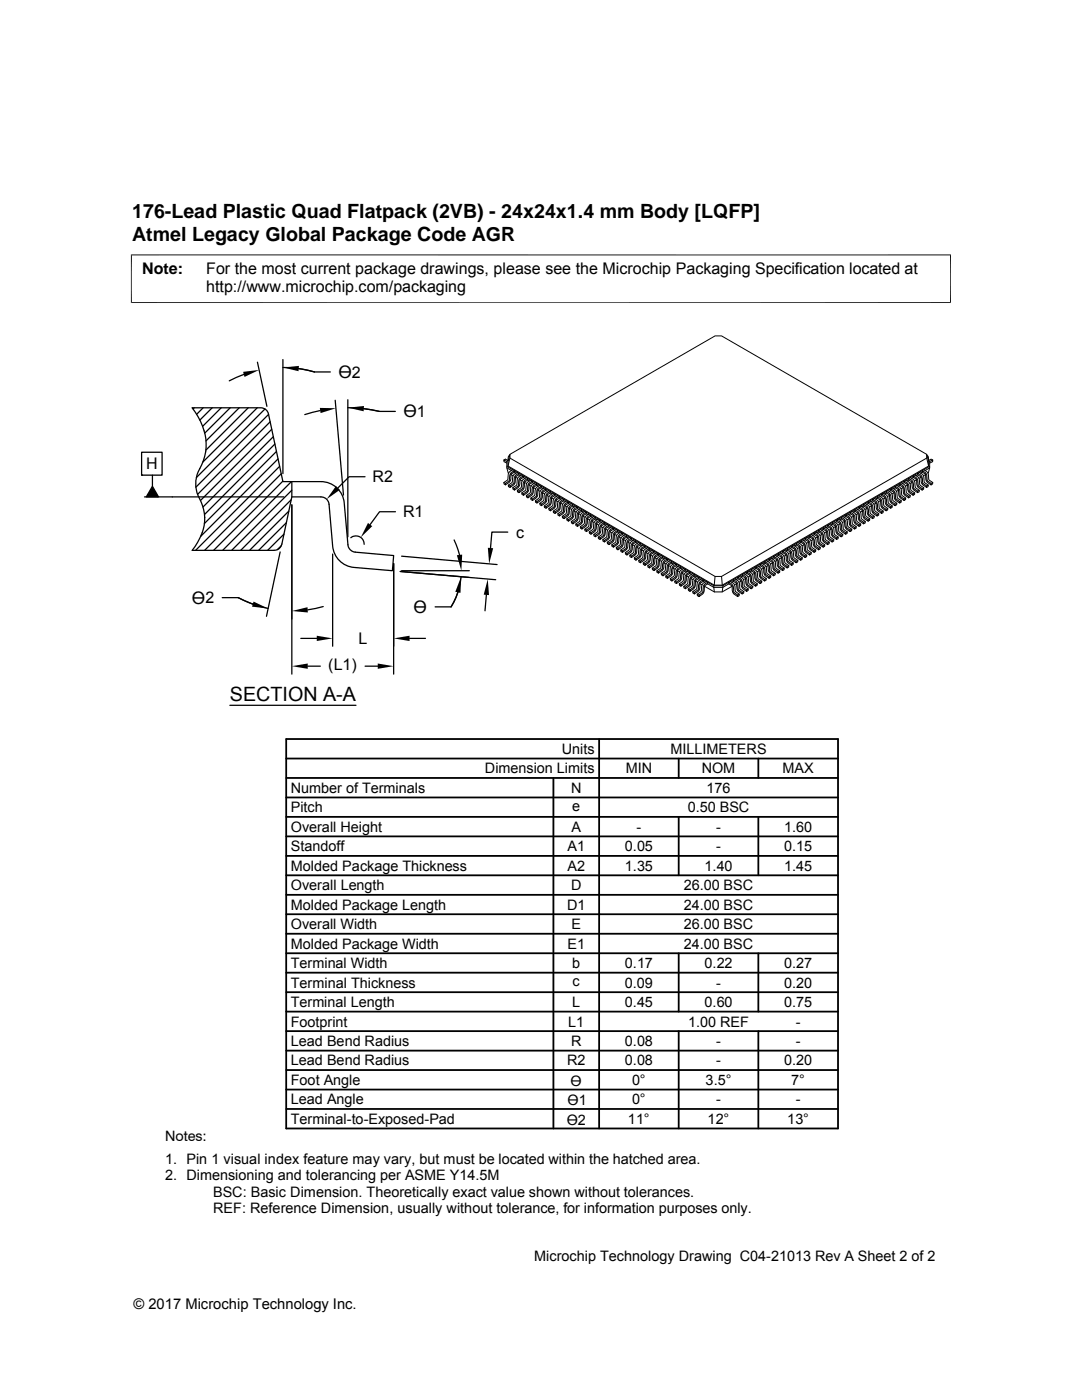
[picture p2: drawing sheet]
<svg xmlns="http://www.w3.org/2000/svg" width="216mm" height="279mm" viewBox="0 0 216 279" stroke-linecap="round" stroke-linejoin="round" font-family="sans-serif">
<g fill="none" stroke="#000" stroke-width=".2">
<path d="M26.1 50.9h163.7M26.2 50.8v9.7M189.7 50.8v9.7M26.1 60.4h163.7M100.5 96.3l.3 .2M101.1 93.4l.4 1M101.1 93.1v.3l1 .5M101.1 92.1l-.6-.3 .1 .3 .5 .3M101.4 91.9l-.3 .1v1.1l41.3 23.8h1.8l41.3-23.8v-1.1l-.3-.1M101.4 96.8l.3 .2M101.7 91l-.2 .1-.2 .8-.5-.3-.3 .2M101.7 90.9l-.2 .1"/>
<path d="M101.7 90.7l41-23.7h1.3l40.9 23.7v.7l-40.9 23.6h-1.3l-41-23.6zM101.7 90.7l-.3 1.4v.9l41.1 23.8h1.6l41.2-23.8v-.9l-.4-1.4M101.7 91.4l-.3 1.6M102 94.3l.6-.4v.3l-.6 .6a1.88 1.88 0 0 1-1.1 2l-.1-.3 .8-.7a1.8 1.8 0 0 1 .4-1.5zM102 94.7l.4 .3M102.3 97.3l.3 .2M102.3 93.7l-.6 .5a1.72 1.72 0 0 0-.4 1.4l-.8 .7 .1 .3 .3 .2M102.6 94.2l.4 .2M102.9 94.9l.6-.5v.4l-.6 .5a1.64 1.64 0 0 1-1.1 2l-.1-.3 .9-.7a1.72 1.72 0 0 1 .3-1.4zM102.9 95.2l.4 .3M103.2 97.9l.3 .1M103.2 94.3a1.26 1.26 0 0 0-.9 .9l-.1 1-.8 .6 .1 .3 .3 .2"/>
<path d="M103.5 94.8l.4 .2M103.8 95.4l.6-.4v.3l-.6 .5a1.93 1.93 0 0 1-1.1 2l-.1-.3 .8-.7a1.72 1.72 0 0 1 .4-1.4zM103.8 95.8l.4 .2M104.1 98.4l.3 .2M104.1 94.8l-.6 .4a1.72 1.72 0 0 0-.4 1.4l-.8 .7 .1 .3 .3 .2M104.4 95.3l.4 .2M104.7 95.9l.6-.4v.3l-.6 .5a1.88 1.88 0 0 1-1.2 2v-.3l.8-.7a1.8 1.8 0 0 1 .4-1.4zM104.7 96.3l.4 .2M105 98.9l.3 .2M105 95.3a1.45 1.45 0 0 0-1 1.9l-.8 .7 .1 .2 .2 .2M105.3 95.8l.3 .2M105.6 96.4l.6-.4v.3l-.5 .3-.1 .2a1.72 1.72 0 0 1-1.1 2l-.1-.2 .8-.7a1.72 1.72 0 0 1 .4-1.5z"/>
<path d="M105.6 96.8l.4 .2M105.9 99.4l.3 .2M105.9 95.8l-.6 .4a1.8 1.8 0 0 0-.4 1.5l-.8 .7v.3l.4 .1M106.2 96.3l.4 .2M106.5 96.9l.6-.4v.3l-.6 .6a1.85 1.85 0 0 1-1.2 2v-.3l.8-.7 .2-1.1zM106.5 97.3l.4 .2M106.8 99.9l.3 .2M106.8 96.4a1.43 1.43 0 0 0-1 1.7l-.1 .3-.7 .5 .1 .3 .2 .2M107.1 96.8l.3 .2M107.4 97.5l.6-.5v.3l-.6 .6a1.68 1.68 0 0 1-1.1 2l-.1-.3 .8-.7a1.72 1.72 0 0 1 .4-1.4zM107.4 97.8l.4 .3M107.7 96.9a1.52 1.52 0 0 0-1 1.8l-.8 .7v.3l.4 .2"/>
<path d="M108 97.3l.4 .2M108.2 98l.7-.4v.3l-.6 .5a1.84 1.84 0 0 1-1.2 2v-.3l.8-.7 .1-1.1zM108.3 98.4l.4 .2M108.6 97.4a1.19 1.19 0 0 0-.9 .9l-.1 1.1-.8 .5v.3l.3 .2M108.9 97.9l.3 .2M109.2 98.5l.6-.4v.3l-.6 .5a1.67 1.67 0 0 1-1.2 2v-.3l.8-.7a1.72 1.72 0 0 1 .4-1.4zM109.2 98.9l.4 .2M109.5 97.9a1.49 1.49 0 0 0-1 1.8l-.8 .7v.3l.3 .2M109.8 98.4l.3 .2M110 99l.7-.4v.3l-.5 .3-.1 .2a1.68 1.68 0 0 1-1.2 2v-.3l.8-.6 .1-1.1zM110.1 99.4l.4 .2M110.4 98.4a1.19 1.19 0 0 0-.9 1l-.1 1-.8 .6v.3l.3 .1"/>
<path d="M110.7 98.9l.3 .2M111 99.5l.6-.4v.3l-.6 .5a1.85 1.85 0 0 1-1.2 2v-.2l.8-.7a1.8 1.8 0 0 1 .4-1.5zM111 99.9l.4 .2M111.3 98.9a1.5 1.5 0 0 0-1 1.9l-.8 .7v.3l.3 .1M111.6 99.4l.3 .2M112.2 99.5a1.26 1.26 0 0 0-.9 .9l-.1 1-.8 .6v.3l.3 .2M112.5 99.9l.3 .2M113.1 100l-.7 .4a1.72 1.72 0 0 0-.3 1.4l-.8 .7v.3l.3 .2M173.5 100a1.49 1.49 0 0 1 1 1.8l.8 .7v.3l-.3 .2M174.1 99.6a1.53 1.53 0 0 1 1 1.9l.8 .7v.3a1.66 1.66 0 0 1-1.1-2l-.7-.6zM174.1 99.9l-.3 .2M174.5 99.5a1.19 1.19 0 0 1 .9 .9l.1 1 .7 .6v.3l-.3 .2"/>
<path d="M175 99.1l.7 .4a1.72 1.72 0 0 1 .3 1.5l.8 .7v.2a1.64 1.64 0 0 1-1.1-2l-.7-.5zM175 99.4l-.3 .2M175.3 98.9a1.52 1.52 0 0 1 1 1.9l.8 .7v.3l-.3 .1M175.7 99.9l-.4 .2M175.9 98.6a1.57 1.57 0 0 1 1 1.9l.8 .6v.3a1.66 1.66 0 0 1-1.1-2l-.7-.5zM175.9 98.9l-.3 .2M176.2 98.4a1.43 1.43 0 0 1 1 1.8l.2 .3 .6 .5v.3l-.3 .1M176.6 99.4l-.4 .2M176.8 98.1a1.23 1.23 0 0 1 1 .9l.1 1.1 .7 .5v.3l-.8-.5a1.8 1.8 0 0 1-.3-1.5l-.1-.2-.6-.3zM176.8 98.4l-.3 .2M177.1 97.9a1.54 1.54 0 0 1 1 1.9l.8 .6v.3l-.3 .2M177.5 98.9l-.4 .2"/>
<path d="M177.7 97.6l.7 .4a1.72 1.72 0 0 1 .3 1.4l.8 .7v.3a1.76 1.76 0 0 1-1.1-2.1l-.7-.4zM177.7 97.9l-.3 .2M178 97.4a1.18 1.18 0 0 1 1 .9v1l.8 .6v.3l-.3 .2M178.4 98.4l-.4 .2M178.6 97a1.18 1.18 0 0 1 1 1v1l.8 .6v.3l-.8-.6a1.6 1.6 0 0 1-.3-1.4l-.7-.6zM178.6 97.3l-.3 .2M178.9 96.9l.7 .4a1.72 1.72 0 0 1 .3 1.4l.8 .7v.3l-.3 .2M179.3 97.8l-.4 .3M179.5 96.5l.7 .4a1.72 1.72 0 0 1 .3 1.5l.8 .7v.3a1.64 1.64 0 0 1-1.1-2l-.7-.6zM179.5 96.8l-.3 .2M179.8 96.4a1.26 1.26 0 0 1 1 .9v1l.8 .6v.3l-.3 .2M179.8 99.9l-.3 .2"/>
<path d="M180.2 97.3l-.4 .2M180.4 96a1.26 1.26 0 0 1 1 1v.9l.8 .7v.2a1.7 1.7 0 0 1-1.1-2l-.7-.5zM180.4 96.3l-.3 .2M180.7 95.8a1.23 1.23 0 0 1 1 1l.1 1 .7 .6v.3l-.3 .1M180.7 99.4l-.3 .2M181.1 96.8l-.4 .2M181.3 95.8l-.3 .2M181.3 95.5a1.57 1.57 0 0 1 1 1.9l.8 .6v.3a1.71 1.71 0 0 1-1.1-2l-.7-.5zM181.6 98.9l-.3 .2M181.6 95.3a1.46 1.46 0 0 1 1 1.8l.8 .8v.2l-.3 .2M182 96.3l-.4 .2M182.2 95a1.19 1.19 0 0 1 .9 .9l.1 1 .8 .6v.3a1.69 1.69 0 0 1-1.1-2l-.7-.5z"/>
<path d="M182.2 95.3l-.3 .2M182.5 98.4l-.3 .2M182.5 94.8a1.23 1.23 0 0 1 1 1l.1 1 .7 .5v.3l-.3 .2M182.9 95.8l-.4 .2M183.1 94.4a1.56 1.56 0 0 1 1 1.9l.8 .7v.3a1.67 1.67 0 0 1-1.1-2l-.7-.5zM183.1 94.8l-.3 .2M183.4 97.9l-.3 .1M183.4 94.3a1.19 1.19 0 0 1 .9 .9l.1 1 .8 .6v.3l-.3 .2M183.8 95.2l-.4 .3M184 93.9a1.19 1.19 0 0 1 .9 1l.1 1 .8 .6v.3l-.8-.6a1.72 1.72 0 0 1-.3-1.4l-.7-.6zM184 94.2l-.3 .2M184.3 97.3l-.3 .2"/>
<path d="M184.3 93.7l.7 .5a1.8 1.8 0 0 1 .3 1.4l.8 .7v.3l-.3 .2M184.7 94.7l-.4 .3M184.9 91.4l.4 1.6M185 90.9l.1 .1M185 91l.2 .1 .1 .8 .5-.3 .3 .2M185.2 96.8l-.3 .2M185.5 93.4l-.3 1M185.5 93.1v.3l-.9 .5M185.5 92.1l.6-.3v.3l-.6 .3M186.1 96.3l-.3 .2M107.7 100.4l.3 .2M108.6 101l.3 .1"/>
<path d="M109.5 101.5l.3 .2M110.4 102l.3 .2M111.3 102.5l.3 .2M111.8 100.1l.7-.5v.3l-.7 .6a1.64 1.64 0 0 1-1.1 2v-.3l.8-.7a1.72 1.72 0 0 1 .3-1.4zM111.9 100.4l.4 .2M112.2 103l.3 .2M112.7 100.6l.7-.5v.4l-.6 .5a1.85 1.85 0 0 1-1.2 2v-.3l.8-.7a1.72 1.72 0 0 1 .3-1.4zM112.8 100.9l.4 .3M113.1 103.5l.3 .2M113.4 100.5l.3 .1M113.6 101.1l.7-.4v.3l-.7 .5a1.64 1.64 0 0 1-1.1 2v-.3l.8-.7a1.72 1.72 0 0 1 .3-1.4zM113.7 101.5l.3 .2"/>
<path d="M114 104.1l.3 .1M114 100.5a1.18 1.18 0 0 0-.9 1l-.1 .9-.8 .6v.3l.3 .2M114.3 101l.3 .2M114.5 101.6l.7-.4v.3l-.5 .3-.1 .2a1.68 1.68 0 0 1-1.2 2v-.3l.8-.7a1.72 1.72 0 0 1 .3-1.4zM114.6 102l.4 .2M114.9 104.6l.3 .2M114.9 101a1.5 1.5 0 0 0-1 1.9l-.8 .6v.3l.3 .2M115.2 101.5l.3 .2M115.4 102.1l.7-.4v.3l-.7 .5a1.89 1.89 0 0 1-1.1 2v-.3l.8-.6 .1-1.2zM115.4 102.5l.4 .2M115.8 105.1l.3 .2M115.8 101.5a1.18 1.18 0 0 0-.9 1l-.1 .9-.8 .7v.3l.3 .1"/>
<path d="M116.1 102l.3 .2M116.3 102.6l.7-.4v.3l-.7 .6a1.64 1.64 0 0 1-1.1 2v-.3l.8-.7a1.72 1.72 0 0 1 .3-1.5zM116.4 103l.4 .3M116.7 105.6l.3 .2M116.7 102a1.52 1.52 0 0 0-1 1.9l-.8 .7v.3l.3 .2M117 102.5l.3 .2M117.2 103.1l.7-.4v.4l-.7 .4a1.91 1.91 0 0 1-1.1 2.1v-.3l.8-.7a1.69 1.69 0 0 1 .3-1.5zM117.2 103.5l.4 .3M117.6 106.2l.3 .1M117.6 102.6a1.19 1.19 0 0 0-.9 .9l-.1 1-.8 .6v.3l.3 .2M117.9 103.1l.3 .1M118.1 103.7l.7-.4v.3l-.7 .5a1.64 1.64 0 0 1-1.1 2v-.3l.8-.7a1.72 1.72 0 0 1 .3-1.4z"/>
<path d="M118.2 104.1l.3 .2M118.5 106.7l.3 .1M118.5 103.1l-.7 .4a1.6 1.6 0 0 0-.3 1.4l-.8 .7v.3l.3 .2M118.8 103.6l.3 .2M119 104.2l.7-.4v.3l-.7 .5a1.69 1.69 0 0 1-1.1 2v-.3l.8-.7a1.83 1.83 0 0 1 .3-1.4zM119 104.6l.4 .2M119.4 107.2l.3 .2M119.4 103.6a1.19 1.19 0 0 0-.9 1l-.1 1-.8 .6v.2l.3 .2M119.7 104.1l.3 .2M119.9 104.7l.7-.4v.3l-.7 .5a1.87 1.87 0 0 1-1.1 2v-.3l.8-.6a1.8 1.8 0 0 1 .3-1.5zM119.9 105.1l.4 .2M120.3 107.7l.3 .2"/>
<path d="M120.3 104.1a1.5 1.5 0 0 0-1 1.9l-.8 .7v.3l.3 .1M120.6 104.6l.3 .2M120.8 105.2l.7-.4v.3l-.5 .3-.2 .2a1.69 1.69 0 0 1-1.1 2.1v-.3l.8-.7a1.83 1.83 0 0 1 .3-1.5zM120.8 105.6l.4 .2M121.2 108.2l.3 .2M121.2 104.6l-.7 .5a1.8 1.8 0 0 0-.3 1.4l-.8 .7v.3l.3 .2M121.5 105.1l.3 .2M121.7 105.7l.7-.4v.3a.99 .99 0 0 0-.7 1.4l-.1 .4-1 .8v-.3l.8-.7a1.6 1.6 0 0 1 .3-1.5zM121.7 106.1l.4 .3M122.1 108.7l.3 .2M122.1 105.2a1.48 1.48 0 0 0-1 1.8l-.8 .7v.3l.3 .2M122.4 105.6l.3 .2"/>
<path d="M122.6 106.3l.7-.4v.3l-.7 .5a1.65 1.65 0 0 1-1.1 2v-.3l.8-.7a1.83 1.83 0 0 1 .3-1.4zM122.6 106.6l.4 .3M123 109.2l.3 .2M123 105.7l-.7 .4a1.6 1.6 0 0 0-.3 1.4l-.8 .7v.3l.3 .2M123.3 106.2l.3 .1M123.5 106.8l.7-.4v.3l-.7 .5a1.89 1.89 0 0 1-1.1 2v-.3l.8-.7a1.72 1.72 0 0 1 .3-1.4zM123.5 107.2l.4 .2M123.9 109.8l.3 .1M123.9 106.2l-.7 .4a1.72 1.72 0 0 0-.3 1.5l-.8 .6v.3l.3 .2M124.2 106.7l.3 .2M124.4 107.3l.7-.4v.3a.99 .99 0 0 0-.7 1.3l-.4 .8-.7 .4v-.3l.8-.6a1.92 1.92 0 0 1 .3-1.5zM124.4 107.7l.4 .2"/>
<path d="M124.8 110.3l.3 .2M124.8 106.7a1.23 1.23 0 0 0-1 1v.9l-.8 .6v.3l.3 .2M125.1 107.2l.3 .2M125.3 107.8l.7-.4v.3l-.5 .3-.2 .2a1.68 1.68 0 0 1-1.1 2v-.3l.7-.4 .1-.3 .1-1zM125.3 108.2l.4 .2M125.7 110.8l.3 .2M125.7 107.2a1.5 1.5 0 0 0-1 1.9l-.8 .7v.3l.3 .1M126 107.7l.3 .2M126.2 108.3l.7-.4v.3a1 1 0 0 0-.7 1.3l-.1 .5-1 .8v-.3l.8-.7v-.9zM126.2 108.7l.4 .2M126.6 111.3l.3 .2M126.6 107.7a1.23 1.23 0 0 0-1 1l-.1 1-.7 .6v.3l.3 .2"/>
<path d="M126.9 108.2l.3 .2M127.1 108.9l.7-.5v.4l-.7 .5a1.64 1.64 0 0 1-1.1 2v-.3l.8-.7a1.72 1.72 0 0 1 .3-1.4zM127.1 109.2l.4 .3M127.5 111.8l.3 .2M127.5 108.3a1.49 1.49 0 0 0-1 1.8l-.8 .7v.3l.3 .2M127.8 108.8l.3 .1M128 109.4l.7-.4v.3l-.7 .5a1.86 1.86 0 0 1-1.1 2v-.3l.8-.7a1.72 1.72 0 0 1 .3-1.4zM128 109.7l.4 .3M128.4 112.4l.3 .1M128.4 108.8l-.7 .4a1.72 1.72 0 0 0-.3 1.4l-.8 .7v.3l.3 .2M128.7 109.3l.3 .2M128.9 109.9l.7-.4v.3a1.01 1.01 0 0 0-.7 1.3l-.1 .4-.3 .3-.7 .5v-.3l.8-.7a1.8 1.8 0 0 1 .3-1.4z"/>
<path d="M128.9 110.3l.4 .2M129.3 112.9l.3 .2M129.3 109.3a1.46 1.46 0 0 0-1 1.9l-.8 .6v.3l.3 .2M129.6 109.8l.3 .2M129.8 110.4l.7-.4v.3l-.6 .3-.1 .2a1.69 1.69 0 0 1-1.1 2v-.3l.8-.7a1.72 1.72 0 0 1 .3-1.4zM129.8 110.8l.4 .2M130.2 113.4l.3 .2M130.2 109.8a1.5 1.5 0 0 0-1 1.9l-.2 .2-.6 .5v.2l.3 .2M130.5 110.3l.3 .2M130.7 110.9l.7-.4v.3l-.7 .5a1.85 1.85 0 0 1-1.1 2v-.2l.8-.7 .1-1.1zM130.7 111.3l.4 .2M131.1 113.9l.3 .2"/>
<path d="M131.1 110.3a1.18 1.18 0 0 0-1 1l-.1 1.1-.7 .5v.3l.3 .1M131.4 110.8l.3 .2M131.6 111.4l.6-.4v.3l-.6 .6a1.68 1.68 0 0 1-1.1 2v-.3l.8-.7a1.72 1.72 0 0 1 .3-1.5zM131.6 111.8l.4 .3M132 114.4l.2 .2M132 110.8l-.7 .5a1.8 1.8 0 0 0-.3 1.4l-.8 .7v.3l.3 .2M132.2 111.3l.4 .2M132.5 112l.7-.5v.4l-.7 .5a1.84 1.84 0 0 1-1.1 2v-.3l.8-.7 .1-1.1zM132.5 112.4l.4 .2M132.8 115l.4 .1M132.8 111.4a1.19 1.19 0 0 0-.9 .9l-.1 1-.7 .6v.3l.3 .2M133.2 111.9l.3 .2"/>
<path d="M133.4 112.5l.6-.4v.3l-.6 .5a1.68 1.68 0 0 1-1.1 2l-.1-.3 .9-.7a1.72 1.72 0 0 1 .3-1.4zM133.4 112.9l.4 .2M133.8 115.5l.2 .2M133.8 111.9a1.23 1.23 0 0 0-1 1l-.1 1-.7 .5v.3l.3 .2M134 112.4l.4 .2M134.3 113l.7-.4v.3l-.6 .3-.1 .2a1.68 1.68 0 0 1-1.1 2v-.3l.8-.6 .1-1.1zM134.3 113.4l.4 .2M134.6 116l.4 .2M134.6 112.4a1.19 1.19 0 0 0-.9 1l-.1 1-.8 .6 .1 .3 .3 .1M135 112.9l.3 .2M135.2 113.5l.6-.4v.3l-.6 .5a1.72 1.72 0 0 1-1.1 2.1l-.1-.3 .9-.7a1.8 1.8 0 0 1 .3-1.5zM135.2 113.9l.4 .2"/>
<path d="M135.6 116.5l.2 .2M135.6 112.9a1.23 1.23 0 0 0-1 1l-.1 1-.7 .6v.3l.3 .2M135.8 113.4l.4 .2M136.1 114l.6-.4v.3l-.6 .6a1.64 1.64 0 0 1-1.1 2v-.3l.8-.7a1.72 1.72 0 0 1 .3-1.5zM136.1 114.4l.4 .2M136.4 117l.3 .2M136.4 113.5a1.26 1.26 0 0 0-.9 .9l-.1 1-.8 .6 .1 .3 .3 .2M136.7 113.9l.4 .2M137 114.6l.6-.4v.2l-.6 .6a1.89 1.89 0 0 1-1.1 2l-.1-.3 .9-.7a1.6 1.6 0 0 1 .3-1.4zM137 114.9l.4 .3M137.3 117.5l.3 .2M137.3 114l-.6 .4a1.72 1.72 0 0 0-.3 1.4l-.8 .7v.3l.3 .2"/>
<path d="M137.6 114.4l.4 .2M137.9 115.1l.6-.4v.3l-.6 .5a1.64 1.64 0 0 1-1.1 2l-.1-.3 .9-.7a1.72 1.72 0 0 1 .3-1.4zM137.9 115.5l.4 .2M138.2 118.1l.3 .1M138.2 114.5l-.6 .4a1.6 1.6 0 0 0-.4 1.4l-.8 .7 .1 .3 .3 .2M138.5 115l.4 .2M138.8 115.6l.6-.4v.3l-.5 .3-.1 .2a1.72 1.72 0 0 1-1.1 2l-.1-.3 .9-.7a1.72 1.72 0 0 1 .3-1.4zM138.8 116l.4 .2M139.1 118.6l.3 .2M139.1 115a1.5 1.5 0 0 0-.9 1.9l-.9 .6 .1 .3 .3 .2M139.4 115.5l.4 .2M139.7 116.1l.6-.4v.3l-.6 .5a1.88 1.88 0 0 1-1.1 2l-.1-.3 .8-.6 .2-1.1z"/>
<path d="M139.7 116.5l.4 .2M140 115.5a1.18 1.18 0 0 0-.9 1l-.1 .9-.8 .7 .1 .3 .3 .1M140.3 116l.4 .2M140.6 116.6l.6-.4v.3a1.03 1.03 0 0 0-.7 1.3l-.4 .8-.6 .5-.1-.3 .9-.7a1.72 1.72 0 0 1 .3-1.5zM140.6 117l1.9 1.1h1.6l2-1.1M140.9 116a1.52 1.52 0 0 0-1 1.9l-.8 .7v.3l.4 .2M141.2 116.5l1.2 .7h1.8l1.2-.7M142.4 116.9l.1 1.2M142.7 115l-.2 1.8M144 115l.1 1.8M144.2 116.9l-.1 1.2M145.4 116.2l.7 .4a1.6 1.6 0 0 1 .3 1.5l.8 .7v.3a1.7 1.7 0 0 1-1.1-2.1l-.7-.5z"/>
<path d="M145.7 116a1.47 1.47 0 0 1 1 1.9l.8 .7v.3l-.3 .2M146.3 116l-.3 .2M146.3 115.7l.7 .4a1.72 1.72 0 0 1 .3 1.5l.8 .6v.3a1.68 1.68 0 0 1-1.1-2l-.7-.5zM146.6 115.5a1.26 1.26 0 0 1 1 1v.9l.8 .7v.3l-.3 .1M147 116.5l-.4 .2M147.2 115.2a1.26 1.26 0 0 1 .9 .9l.1 1 .8 .6v.3a1.71 1.71 0 0 1-1.1-2l-.7-.5zM147.2 115.5l-.3 .2M147.5 115a1.49 1.49 0 0 1 1 1.8l.8 .7v.3l-.3 .2M147.5 118.6l-.3 .2M147.9 116l-.4 .2M148.1 114.7a1.56 1.56 0 0 1 1 1.8l.8 .7v.3a1.71 1.71 0 0 1-1.1-2.1l-.7-.4zM148.1 115l-.3 .2"/>
<path d="M148.4 114.5a1.19 1.19 0 0 1 .9 .9l.1 1.1 .8 .5v.3l-.3 .2M148.4 118.1l-.3 .1M148.8 115.5l-.4 .2M149 114.2a1.19 1.19 0 0 1 .9 .9l.1 1 .8 .6v.3l-.8-.6a1.72 1.72 0 0 1-.3-1.4l-.7-.6zM149 114.4l-.3 .2M149.3 114l.7 .4a1.6 1.6 0 0 1 .3 1.4l.8 .7v.3l-.3 .2M149.3 117.5l-.3 .2M149.6 114.9l-.3 .3M149.9 113.6l.7 .4a1.6 1.6 0 0 1 .3 1.5l.8 .7v.3a1.66 1.66 0 0 1-1.1-2l-.7-.6zM149.9 113.9l-.3 .2M150.2 113.5a1.19 1.19 0 0 1 .9 .9l.1 1 .8 .6v.3l-.3 .2M150.2 117l-.3 .2"/>
<path d="M150.6 114.4l-.4 .2M150.8 113.1a1.19 1.19 0 0 1 .9 1l.1 1 .8 .6v.3l-.8-.6a1.72 1.72 0 0 1-.3-1.5l-.7-.5zM150.8 113.4l-.3 .2M151.1 112.9l.7 .4a1.8 1.8 0 0 1 .3 1.5l.8 .7v.3l-.3 .2M151.1 116.5l-.3 .2M151.4 113.9l-.4 .2M151.7 112.6a1.57 1.57 0 0 1 1 1.9l.8 .6v.3a1.68 1.68 0 0 1-1.1-2l-.7-.5zM151.7 112.9l-.3 .2M152 112.4a1.18 1.18 0 0 1 .9 1l.1 .9 .8 .7v.3l-.3 .1M152 116l-.3 .2M152.4 113.4l-.4 .2M152.6 112.1a1.18 1.18 0 0 1 .9 .9l.1 1 .8 .6v.3l-.8-.6a1.8 1.8 0 0 1-.4-1.4l-.1-.2-.5-.3z"/>
<path d="M152.6 112.4l-.3 .2M152.9 111.9l.7 .4a1.72 1.72 0 0 1 .3 1.4l.8 .7v.3l-.3 .2M152.9 115.5l-.3 .2M153.2 112.9l-.4 .2M153.5 111.5l.7 .5a1.72 1.72 0 0 1 .3 1.4l.8 .7v.3a1.64 1.64 0 0 1-1.1-2l-.7-.5zM153.5 111.9l-.3 .2M153.8 111.4a1.18 1.18 0 0 1 .9 .9l.1 1 .8 .6v.3l-.3 .2M153.8 115l-.3 .1M154.1 112.4l-.3 .2M154.4 111a1.18 1.18 0 0 1 .9 1l.1 .9 .8 .7v.3l-.8-.6a1.6 1.6 0 0 1-.4-1.4l-.6-.6zM154.4 111.3l-.3 .2M154.7 110.8l.7 .5a1.72 1.72 0 0 1 .3 1.4l.8 .7v.3l-.3 .2"/>
<path d="M154.7 114.4l-.3 .2M155 111.8l-.4 .3M155.3 110.5l.7 .4a1.72 1.72 0 0 1 .3 1.5l.8 .7v.2a1.64 1.64 0 0 1-1.1-1.9l-.7-.6zM155.3 110.8l-.3 .2M155.6 110.3a1.26 1.26 0 0 1 .9 1l.1 .9 .8 .7v.3l-.3 .1M155.6 113.9l-.3 .2M155.9 111.3l-.4 .2M156.2 110a1.26 1.26 0 0 1 .9 1l.1 .9 .8 .6v.3a1.68 1.68 0 0 1-1.2-2l-.6-.5zM156.2 110.3l-.3 .2M156.5 109.8a1.23 1.23 0 0 1 .9 1l.1 1 .8 .6v.2l-.3 .2M156.5 113.4l-.3 .2M156.8 110.8l-.4 .2"/>
<path d="M157.1 109.5a1.57 1.57 0 0 1 1 1.9l.8 .6v.3a1.71 1.71 0 0 1-1.2-2l-.6-.5zM157.1 109.8l-.3 .2M157.4 109.3a1.19 1.19 0 0 1 .9 1l.1 1 .8 .5v.3l-.3 .2M157.4 112.9l-.3 .2M157.7 110.3l-.4 .2M158 109a1.19 1.19 0 0 1 .9 .9l.1 1 .8 .6v.3a1.67 1.67 0 0 1-1.2-2l-.6-.5zM158 109.3l-.3 .2M158.3 108.8a1.23 1.23 0 0 1 .9 .9l.1 1.1 .8 .5v.3l-.3 .2M158.3 112.4l-.3 .1M158.6 109.7l-.4 .3M158.9 108.4a1.23 1.23 0 0 1 .9 1l.1 .9 .8 .7v.3l-.8-.6a1.6 1.6 0 0 1-.4-1.4l-.6-.5zM158.9 108.8l-.3 .1"/>
<path d="M159.2 108.3a1.19 1.19 0 0 1 .9 .9l.1 1.1 .8 .5v.3l-.3 .2M159.2 111.8l-.3 .2M159.5 109.2l-.4 .3M159.8 107.9a1.19 1.19 0 0 1 .9 1l.1 1 .8 .6-.1 .3a1.65 1.65 0 0 1-1.1-2l-.6-.6zM159.8 108.2l-.4 .2M160.1 107.7l.6 .5a1.8 1.8 0 0 1 .4 1.4l.8 .7v.3l-.4 .2M160.1 111.3l-.3 .2M160.4 108.7l-.4 .2M160.7 107.4l.6 .4a1.8 1.8 0 0 1 .4 1.5l.8 .6v.3a1.66 1.66 0 0 1-1.2-2l-.6-.5zM160.7 107.7l-.3 .2M161 107.2a1.49 1.49 0 0 1 1 1.9l.8 .7v.3l-.3 .1M161 110.8l-.3 .2"/>
<path d="M161.3 108.2l-.4 .2M161.6 106.9a1.18 1.18 0 0 1 .9 .9l.1 1.1 .8 .5-.1 .3a1.69 1.69 0 0 1-1.1-2l-.1-.2-.5-.3zM161.6 107.2l-.4 .2M161.9 106.7l.6 .4a1.8 1.8 0 0 1 .4 1.5l.8 .6v.3l-.4 .2M161.9 110.3l-.3 .2M162.2 107.7l-.4 .2M162.5 106.4l.6 .4a1.8 1.8 0 0 1 .4 1.4l.8 .7v.3a1.68 1.68 0 0 1-1.2-2l-.6-.5zM162.5 106.7l-.3 .2M162.8 106.2a1.47 1.47 0 0 1 1 1.8l.8 .7-.1 .3-.2 .2M162.8 109.8l-.3 .1M163.1 107.2l-.4 .2M163.4 105.9a1.18 1.18 0 0 1 .9 .9l.1 1 .8 .6-.1 .3a1.69 1.69 0 0 1-1.1-2l-.6-.5z"/>
<path d="M163.4 106.2l-.4 .1M163.7 105.7l.6 .4a1.72 1.72 0 0 1 .4 1.4l.8 .7-.1 .3-.3 .2M163.7 109.2l-.3 .2M164 106.6l-.4 .3M164.3 105.3l.6 .4a1.72 1.72 0 0 1 .3 1.5l.9 .7-.1 .3a1.64 1.64 0 0 1-1.1-2l-.6-.6zM164.3 105.6l-.4 .2M164.6 105.2a1.5 1.5 0 0 1 1 1.8l.8 .7-.1 .3-.3 .2M164.6 108.7l-.3 .2M164.9 106.1l-.4 .3M165.2 104.8a1.26 1.26 0 0 1 .9 1l.1 .9 .8 .7-.1 .3a1.69 1.69 0 0 1-1.1-2.1l-.6-.5zM165.2 105.1l-.4 .2M165.5 104.6l.6 .4a1.72 1.72 0 0 1 .4 1.5l.8 .7-.1 .3-.3 .2"/>
<path d="M165.5 108.2l-.3 .2M165.8 105.6l-.4 .2M166.1 104.3a1.53 1.53 0 0 1 .9 1.8l.2 .3 .7 .4-.1 .3a1.68 1.68 0 0 1-1.1-2l-.6-.5zM166.1 104.6l-.4 .2M166.4 104.1a1.52 1.52 0 0 1 1 1.9l.8 .7-.1 .3-.3 .1M166.4 107.7l-.3 .2M166.7 105.1l-.4 .2M167 103.8a1.26 1.26 0 0 1 .9 .9l.1 1 .8 .6-.1 .3a1.72 1.72 0 0 1-1.1-2l-.6-.5zM167 104.1l-.4 .2M167.3 103.6a1.18 1.18 0 0 1 .9 1l.1 .9 .8 .7-.1 .2-.3 .2M167.3 107.2l-.3 .2M167.6 104.6l-.4 .2"/>
<path d="M167.9 103.3a1.23 1.23 0 0 1 .9 .9v1l.9 .6-.1 .3a1.68 1.68 0 0 1-1.1-2l-.1-.2-.5-.3zM167.9 103.6l-.4 .2M168.2 103.1a1.5 1.5 0 0 1 .9 1.8l.9 .7-.1 .3-.3 .2M168.2 106.7l-.3 .1M168.5 104.1l-.4 .2M168.8 102.7a1.19 1.19 0 0 1 .9 1l.1 1 .8 .6-.1 .3a1.65 1.65 0 0 1-1.1-2l-.6-.5zM168.8 103.1l-.4 .1M169.1 102.6l.6 .4a1.6 1.6 0 0 1 .4 1.4l.8 .7-.1 .3-.3 .2M169.1 106.2l-.3 .1M169.4 103.5l-.4 .3M169.7 102.2l.6 .4a1.6 1.6 0 0 1 .3 1.5l.8 .7v.2a1.66 1.66 0 0 1-1.1-1.9l-.6-.6zM169.7 102.5l-.4 .2"/>
<path d="M170 102l.6 .5a1.72 1.72 0 0 1 .3 1.4l.8 .7v.3l-.3 .1M170 105.6l-.3 .2M170.3 103l-.4 .3M170.6 101.7a1.19 1.19 0 0 1 .9 1l.1 1 .7 .5v.3a1.77 1.77 0 0 1-1.1-2.1l-.6-.4zM170.6 102l-.4 .2M170.9 101.5a1.26 1.26 0 0 1 .9 1l.1 .9 .8 .7-.1 .3-.3 .1M170.9 105.1l-.3 .2M171.2 102.5l-.4 .2M171.4 101.2l.7 .4a1.8 1.8 0 0 1 .3 1.4l.8 .7v.3a1.67 1.67 0 0 1-1.1-2l-.7-.5zM171.4 101.5l-.3 .2M171.7 101a1.49 1.49 0 0 1 1 1.9l.8 .6v.3l-.3 .2M171.7 104.6l-.3 .2"/>
<path d="M172.1 102l-.4 .2M172.3 100.7a1.53 1.53 0 0 1 1 1.8l.8 .7v.3a1.71 1.71 0 0 1-1.1-2l-.7-.5zM172.3 101l-.3 .2M172.7 100.5a1.19 1.19 0 0 1 .9 1l.1 1 .8 .5-.1 .3-.3 .2M172.7 104.1l-.4 .1M173 101.5l-.4 .2M173.2 100.1l.7 .5a1.72 1.72 0 0 1 .3 1.4l.8 .7v.3a1.64 1.64 0 0 1-1.1-2l-.7-.5zM173.2 100.5l-.3 .1M173.5 103.5l-.3 .2M173.9 100.9l-.4 .3M174.5 103l-.4 .2M174.8 100.4l-.4 .2"/>
<path d="M175.3 102.5l-.3 .2M176.2 102l-.3 .2M177.1 101.5l-.3 .2M178 101l-.3 .1M178.9 100.4l-.3 .2"/>
</g>
<g fill="none" stroke="#000" stroke-width=".25">
<path d="M48.7 74.7l-3 1.3M51.4 72.3l1.9 8.8M56.5 71.8v22.7M56.5 73.3a21.1 21.1 0 0 1 6.2 .9h3.2M59.6 73.6l3.1 .6M66.9 79.9l1.6 18.9M69.4 79.8v27.3M28.3 90.3h4v4.5h-4zM28.3 94.8h.1M28.8 99.2h27.8M30.4 97l1.2 2.2h-2.4zM30.4 94.8v2.2"/>
<path d="M38.8 81.4l-.3 .2M40.5 81.4l-1.3 1.3M42.3 81.4l-2.4 2.4M44.1 81.4l-3.7 3.7M45.9 81.4l-5 5M47.7 81.4l-6.6 6.6M49.5 81.4l-8.4 8.4M51.3 81.4l-10.8 10.8M52.9 81.6l-13.7 13.7M53.6 82.7l-14.5 14.5M53.9 84.2l-14.5 14.5M54.2 85.7l-14.2 14.2"/>
<path d="M54.5 87.1l-14 14.1M54.8 88.6l-14 14.1M55.2 90.1l-14.4 14.4M55.5 91.6l-15.5 15.4M55.8 93.1l-16.8 16.7M56.1 94.6l-15.3 15.2M56.4 96l-13.8 13.8M58.1 99.7l-10.1 10.1M58.1 96.1l-13.7 13.7M58.2 97.8l-12 12M58.2 96.1v3.1l-2 9.4a1.54 1.54 0 0 1-1.5 1.2h-16.3a9.3 9.3 0 0 0 2-8.8l-.2-.8a6.7 6.7 0 0 1 .1-7.5 10.3 10.3 0 0 0-1.4-10.5l-.5-.8h13.6a1.54 1.54 0 0 1 1.6 1.2l2.9 13.5h7.5a4.7 4.7 0 0 1 4.7 4.3l.7 8.3a1.61 1.61 0 0 0 1.5 1.5l7.6 .7-.2 3-7.7-.7a4.7 4.7 0 0 1-4.2-4.2l-.7-8.4-.5-.9-.5-.4-.7-.1h-5.8M63.9 81.9l-3.1 .8"/>
<path d="M69.4 81.4a27.9 27.9 0 0 1 6.3 .7M72.6 81.6l3.1 .5h3.2M72.8 95.1h-3.1l-2.3 2.3M44.3 119.3h3.2M47.5 119.3l1.2 .5a21.1 21.1 0 0 0 4.8 1.6M47.5 119.3l2.9 1.3M55.9 110.2l-2.7 12.8M56.1 108.9l-.7 .8M56.7 106.6l-3.3 3.2M57.2 104.3l-5.6 5.5M57.6 102l-7.8 7.8M58.2 100.8v33.7"/>
<path d="M66.4 110.6v18.4M70 107.3a1.64 1.64 0 0 1 1.8-.2 1.64 1.64 0 0 1 .9 1.5M78.5 112.5v22M78.9 102.1h-3.2l-1.8 2.6M79.9 114l19 1.7M80.1 113.9h13.5M80.1 111l19.1 1.7M90.6 107.8l1.1 2.9M91.4 118.2l-1.4 2.9M92 115.1a13.7 13.7 0 0 1-2 6h-3.2M97 118.7l-.2 3.2M101.3 106.2h-3.2l-.2 3.2"/>
<path d="M60 127.4h3.2M61.4 132.9h2.5M64.5 121.1l-3.1 .6M72.9 132.9h2.5M81.7 127.4h3.2M45.9 140.8h25.1"/>
</g>
<g fill="#000">
<path d="M48.5 74.2l3.2-.4-2.9 1.4zM56.5 73.3l3.1-.3v1.1zM30.4 97l1.2 2.2h-2.4zM63.8 81.4l3.2 .1-3 .9zM67 97l.8 .8-2.6 1.8zM69.4 81.4l3.2-.4v1.1zM73.4 104.4l.9 .6-2.3 2.3zM92 115.1l-.1 3.2-1.1-.2zM91.2 110.8l1-.1-.1 3.2zM97.3 115.6l.3 3.2-1.1-.1zM97.3 109.3l1.1 .1-.8 3.1zM50.6 120.1l2.9 1.3-3.2-.3z"/>
<path d="M58.2 132.9l3.2-.5v1.1zM58.2 121.9l3.2-.7v1zM63.2 126.9l3.2 .5-3.2 .5zM75.4 132.4l3.1 .5-3.1 .6zM78.5 127.4l3.2-.5v1z"/>
</g>
<g fill="none" stroke="#000" stroke-width=".36">
<path d="M57.1 159.2h110.1M57.1 155.3h110.1M57.1 151.4h110.1M57.1 147.5h110.1v77.7h-110.1zM110.4 155.3v69.9M119.5 147.5v77.7M135.4 151.4v3.9M151.3 151.4v3.9M57.1 166.9h110.1M57.1 163h110.1M57.1 178.6h110.1M57.1 174.7h110.1"/>
<path d="M57.1 170.8h110.1M135.4 163v11.7M151.3 163v11.7M57.1 194.1h110.1M57.1 186.4h110.1M57.1 182.5h110.1M57.1 190.2h110.1M57.1 198h110.1M135.4 190.2v11.7M151.3 190.2v11.7M57.1 201.9h110.1M57.1 213.6h110.1"/>
<path d="M57.1 205.8h110.1M57.1 209.7h110.1M57.1 217.4h110.1M135.4 205.8v19.4M151.3 205.8v19.4M57.1 221.3h110.1"/>
</g>
<g font-size="3.9">
<text x="26.4" y="43.5">176-Lead Plastic Quad Flatpack (2VB) - 24x24x1.4 mm Body [LQFP]</text>
<text x="26.4" y="48">Atmel Legacy Global Package Code AGR</text>
<text x="45.9" y="139.9">SECTION A-A</text>
</g>
<g font-size="3.5">
<text x="67.5" y="75.4">ϴ2</text>
<text x="80.5" y="83.3">ϴ1</text>
<text x="38.3" y="120.5">ϴ2</text>
<text x="82.5" y="122.3">ϴ</text>
</g>
<g font-size="3.2">
<text x="28.4" y="54.6">Note:</text>
<text x="41.1" y="58.3">http://www.microchip.com/packaging</text>
<text x="41.1" y="54.6">For the most current package drawings, please see the Microchip Packaging Specification located at</text>
<text x="29.1" y="93.7">H</text>
<text x="74.4" y="96.3">R2</text>
<text x="80.4" y="103.3">R1</text>
<text x="103" y="107.3">c</text>
<text x="71.5" y="128.5">L</text>
<text x="65.5" y="133.8">(L1)</text>
</g>
<g font-size="2.9">
<text x="96.8" y="154.3">Dimension Limits</text>
<text x="112.1" y="150.5">Units</text>
<text x="124.9" y="154.3">MIN</text>
<text x="133.8" y="150.5">MILLIMETERS</text>
<text x="140" y="154.3">NOM</text>
<text x="156.1" y="154.3">MAX</text>
<text x="58" y="158.2">Number of Terminals</text>
<text x="113.9" y="158.2">N</text>
<text x="114.2" y="161.8">e</text>
<text x="141" y="158.2">176</text>
<text x="58" y="166">Overall Height</text>
<text x="58" y="162.1">Pitch</text>
<text x="114" y="166">A</text>
<text x="127" y="166">-</text>
<text x="137.2" y="162.1">0.50 BSC</text>
<text x="142.9" y="166">-</text>
<text x="156.5" y="166">1.60</text>
<text x="58" y="173.8">Molded Package Thickness</text>
<text x="58" y="169.9">Standoff</text>
<text x="113.2" y="169.9">A1</text>
<text x="113.2" y="173.8">A2</text>
<text x="124.7" y="173.8">1.35</text>
<text x="124.7" y="169.9">0.05</text>
<text x="140.6" y="173.8">1.40</text>
<text x="142.9" y="169.9">-</text>
<text x="156.5" y="173.8">1.45</text>
<text x="156.5" y="169.9">0.15</text>
<text x="58" y="177.7">Overall Length</text>
<text x="113.9" y="177.7">D</text>
<text x="136.4" y="177.7">26.00 BSC</text>
<text x="58" y="181.5">Molded Package Length</text>
<text x="58" y="185.4">Overall Width</text>
<text x="113.2" y="181.5">D1</text>
<text x="114" y="185.4">E</text>
<text x="136.4" y="185.4">26.00 BSC</text>
<text x="136.4" y="181.5">24.00 BSC</text>
<text x="58" y="189.3">Molded Package Width</text>
<text x="113.2" y="189.3">E1</text>
<text x="136.4" y="189.3">24.00 BSC</text>
<text x="58" y="193.2">Terminal Width</text>
<text x="58" y="197.1">Terminal Thickness</text>
<text x="114.2" y="193.2">b</text>
<text x="114.3" y="196.8">c</text>
<text x="124.7" y="193.2">0.17</text>
<text x="124.7" y="197.1">0.09</text>
<text x="140.6" y="193.2">0.22</text>
<text x="142.9" y="197.1">-</text>
<text x="156.5" y="197.1">0.20</text>
<text x="156.5" y="193.2">0.27</text>
<text x="58" y="201">Terminal Length</text>
<text x="114.2" y="201">L</text>
<text x="124.7" y="201">0.45</text>
<text x="140.6" y="201">0.60</text>
<text x="156.5" y="201">0.75</text>
<text x="58" y="208.7">Lead Bend Radius</text>
<text x="58" y="204.9">Footprint</text>
<text x="113.4" y="204.9">L1</text>
<text x="113.9" y="208.7">R</text>
<text x="124.7" y="208.7">0.08</text>
<text x="137.3" y="204.9">1.00 REF</text>
<text x="142.9" y="208.7">-</text>
<text x="158.8" y="204.9">-</text>
<text x="158.8" y="208.7">-</text>
<text x="58" y="212.6">Lead Bend Radius</text>
<text x="113.2" y="212.6">R2</text>
<text x="124.7" y="212.6">0.08</text>
<text x="142.9" y="212.6">-</text>
<text x="156.5" y="212.6">0.20</text>
<text x="58" y="216.5">Foot Angle</text>
<text x="58" y="220.4">Lead Angle</text>
<text x="113.3" y="220.6">ϴ1</text>
<text x="113.9" y="216.7">ϴ</text>
<text x="126.1" y="216.5">0°</text>
<text x="126.1" y="220.4">0°</text>
<text x="140.8" y="216.5">3.5°</text>
<text x="142.9" y="220.4">-</text>
<text x="157.9" y="216.5">7°</text>
<text x="158.8" y="220.4">-</text>
<text x="32.9" y="227.6">Notes:</text>
<text x="58" y="224.3">Terminal-to-Exposed-Pad</text>
<text x="113.1" y="224.5">ϴ2</text>
<text x="125.3" y="224.3">11°</text>
<text x="141.2" y="224.3">12°</text>
<text x="157.1" y="224.3">13°</text>
<text x="32.9" y="232.2">1. Pin 1 visual index feature may vary, but must be located within the hatched area.</text>
<text x="32.9" y="235.5">2. Dimensioning and tolerancing per ASME Y14.5M</text>
<text x="42.5" y="238.8">BSC: Basic Dimension. Theoretically exact value shown without tolerances.</text>
<text x="42.5" y="242.2">REF: Reference Dimension, usually without tolerance, for information purposes only.</text>
<text x="106.6" y="251.7">Microchip Technology Drawing C04-21013 Rev A Sheet 2 of 2</text>
<text x="26.6" y="261.3">© 2017 Microchip Technology Inc.</text>
</g>
</svg>
